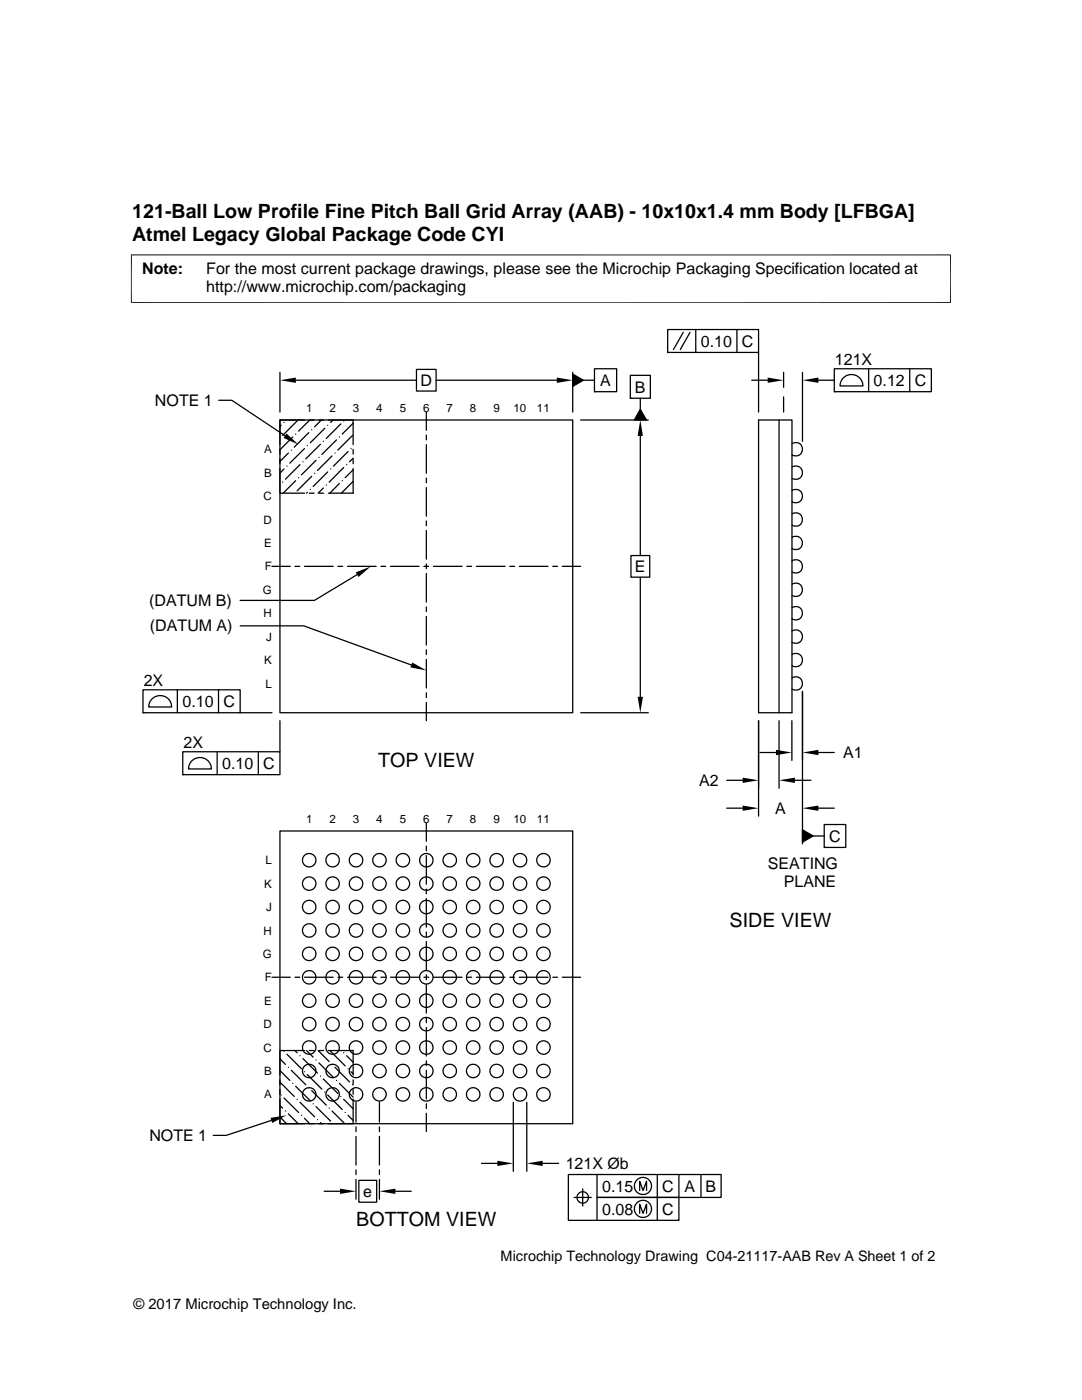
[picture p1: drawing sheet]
<svg xmlns="http://www.w3.org/2000/svg" width="216mm" height="279mm" viewBox="0 0 216 279" stroke-linecap="round" stroke-linejoin="round" font-family="sans-serif">
<g fill="none" stroke="#000" stroke-width=".25">
<path d="M43.6 79.9h2.6l10.7 7.1M55.9 74.3v7.9M59 75.9h24.1M83.1 73.7h3.9v4.3h-3.9zM87 75.9h24.1M114.3 74.7l2.1 1.2-2.1 1.2zM114.3 74.3v7.9M116.4 75.9h2.2M118.6 73.6h4.4v4.6h-4.4zM118.6 78.2h.1M125.8 74.9h4v4.6h-4zM125.8 79.5h.1"/>
<path d="M127.8 79.5v2.2M133.2 65.8h18.2v4.5h-18.2zM133.2 70.3h.1M136.3 66.3l-1.9 3.5M137.7 66.3l-2 3.5M138.8 65.8v4.5M147 65.8v4.5M150 75.9h3.2M151.4 70.3v11.9M156.4 74.3v3M156.4 79.2v3M160.1 74.3v13.8"/>
<path d="M163.3 75.9h3.2M166.5 73.6h19.3v4.6h-19.3zM166.5 78.2h.1M168.4 75.3a2.29 2.29 0 0 1 2.4-.4 2.29 2.29 0 0 1 1.4 2.1h-4.6l.3-1.1zM173.3 73.6v4.6M181.5 73.6v4.6M55.9 93.5v4.9h4.9M55.9 89.7v.9M55.9 91.6v.9M55.9 83.8h58.4v58.4h-58.4zM55.9 83.8h.1M56.1 84.9l-.2 .2"/>
<path d="M56.4 96.2h.1M56.7 93.6l-.8 .8M56.7 84.3h.1M57.3 93h.1M57.6 90.4l-1.7 1.7M58.1 89.8h.1M58.4 87.2l-2.5 2.6M59 95.9l-2.5 2.5M59 86.6h.1M59.3 84l-2.9 2.9M59.6 95.3h.1M59.9 92.7l-2.9 2.9"/>
<path d="M60.5 92.2h.1M60.7 89.5l-2.9 2.9M60.8 83.8h-4.9v4.9M61.3 98.3l-.1 .1M61.3 89h.1M61.6 86.3l-2.9 2.9M61.7 83.8h1M61.7 98.4h1M61.8 83.8l-2.2 2.2M61.9 97.7h.1M62.2 95.1l-2.9 2.9M62.2 85.8h.1"/>
<path d="M62.8 94.5h.1M63.1 91.9l-2.9 2.9M63.6 83.8h1M63.6 98.4h1M63.6 91.3h.1M63.9 88.7l-2.9 2.9M64.1 83.8l-1.3 1.4M64.5 97.4l-1 1M64.5 88.1h.1M64.8 85.5l-2.9 2.9M65.1 96.8h.1M65.4 94.2l-2.9 2.9"/>
<path d="M65.4 84.9h.1M65.5 83.8h5v4.9M66 93.6h.1M66.3 91l-2.9 2.9M66.5 83.8l-.5 .5M66.8 90.4h.1M67.1 87.8l-2.9 2.9M67.7 96.5l-1.9 1.9M67.7 87.2h.1M68 84.6l-2.9 2.9M68.3 95.9h.1M68.6 93.3l-2.9 2.9"/>
<path d="M68.6 84h.1M69.2 92.7h.1M69.4 90.1l-2.9 2.9M70 89.5h.1M70.3 86.9l-2.9 2.9M70.5 96.1l-2.4 2.3M70.5 89.7v.9M70.5 91.6v.9M70.5 93.5v4.9h-5M70.5 93.8l-1.6 1.5M70.5 91.4l-.8 .8M70.5 84.5l-2.2 2.1"/>
<path d="M85.1 82.2v3.7M85.1 86.8v1M85.1 88.7v5.7M85.1 95.4v1M85.1 97.3v5.7M115.9 83.8h13.4M127.8 87v23.9M127.8 81.7l1.2 2.1h-2.4zM151.4 83.8h6.6v58.4h-6.6zM155.4 83.8v58.4M158 97.9a1.34 1.34 0 0 1 2.1 1.1 1.34 1.34 0 0 1-2.1 1.1M158 93.2a1.34 1.34 0 0 1 2.1 1.1 1.34 1.34 0 0 1-2.1 1.1"/>
<path d="M158 88.5a1.34 1.34 0 0 1 2.1 1.2 1.34 1.34 0 0 1-2.1 1.1M54.3 113h3.6M58.9 113h.9M60.8 113h5.7M67.4 113h1M69.3 113h5.8M71.3 114.7l-8.6 5.1h-14.8M76 113h1M77.9 113h5.7M84.6 113h.9M85.1 104v.9M85.1 105.9v5.7"/>
<path d="M85.1 112.5v1M85.1 114.4v5.8M86.5 113h5.7M93.2 113h.9M95.1 113h5.7M101.7 113h1M103.6 113h5.7M110.3 113h1M112.2 113h3.7M125.9 110.9h3.7v4.3h-3.7zM127.8 115.2v23.9M158 116.6a1.34 1.34 0 0 1 2.1 1.1 1.34 1.34 0 0 1-2.1 1.1"/>
<path d="M158 111.9a1.33 1.33 0 0 1 2.1 1.1 1.33 1.33 0 0 1-2.1 1.1M158 107.3a1.34 1.34 0 0 1 2.1 1.1 1.34 1.34 0 0 1-2.1 1.1M158 102.6a1.34 1.34 0 0 1 2.1 1.1 1.34 1.34 0 0 1-2.1 1.1M28.5 137.7h19.4v4.5h-19.4zM30.4 139.4a2.29 2.29 0 0 1 2.5-.4 2.29 2.29 0 0 1 1.3 2.1h-4.5l.3-1.2zM35.4 137.7v4.5M43.6 137.7v4.5M47.9 124.9h12.7l21.5 7.8M85.1 121.1v1M85.1 123v5.7M85.1 129.7v.9M85.1 131.6v5.7"/>
<path d="M85.1 138.3v.9M158 135.3a1.34 1.34 0 0 1 2.1 1.1 1.34 1.34 0 0 1-2.1 1.1M158 130.6a1.34 1.34 0 0 1 2.1 1.1 1.34 1.34 0 0 1-2.1 1.1M158 125.9a1.34 1.34 0 0 1 2.1 1.2 1.34 1.34 0 0 1-2.1 1.1M158 121.3a1.34 1.34 0 0 1 2.1 1.1 1.34 1.34 0 0 1-2.1 1.1M160.1 138v30.4M28.5 142.2h.1M36.5 150h19.4v4.6h-19.4zM36.5 154.6h.1M38.4 151.7a2.28 2.28 0 0 1 2.4-.3 2.28 2.28 0 0 1 1.4 2.1h-4.6l.3-1.2zM43.3 150v4.6M47.9 142.2h6.4"/>
<path d="M51.5 150v4.6M55.9 143.8v6.2M85.1 140.2v3.6M115.9 142.2h13.4M145 155.7h3.2M151.4 143.8v19.1M151.7 150.2h3.1M155.4 143.8v13.5M158 143.8v8M158.6 155.7h3.2M163.3 150.2h3.2M55.9 165.8h58.4v58.5h-58.4z"/>
<path d="M85.1 164.3v3.6M85.1 168.8v1M85.1 170.8v5.7M85.1 177.4v1M85.1 179.3v5.7M145 161.3h3.2M160.1 165.6l2.1 1.2-2.1 1.3zM162.2 166.8h2.3M163.3 161.3h3.2M164.5 164.5h4.3v4.6h-4.3zM164.5 169.1h.1M54.3 195h3.6"/>
<path d="M58.9 195h.9M60.8 195h5.7M67.4 195h1M69.3 195h5.8M76 195h1M77.9 195h5.7M84.6 195h.9M85.1 186v.9M85.1 187.9v5.7M85.1 194.6v.9M85.1 196.5v5.7M86.5 195h5.7"/>
<path d="M93.2 195h.9M95.1 195h5.7M101.7 195h1M103.6 195h5.7M110.3 195h1M112.2 195h3.7M55.9 216l2.8 2.8M55.9 213.6l1.9 2M55.9 211.3l1.1 1.1M55.9 219.3v5h4.9M55.9 215.5v1M55.9 217.4v1"/>
<path d="M56.1 218.5h.1M56.7 219.1l2.9 2.9M56.7 209.8h.1M57.3 210.4l2.9 2.9M57.6 213h.1M58.1 213.6l2.9 2.9M58.4 216.2h.1M58.8 209.7l.5 .4M59 216.8l2.9 2.9M59.3 219.4h.1M59.9 220l2.9 2.9M59.9 210.7h.1"/>
<path d="M60.5 211.3l2.9 2.9M60.7 213.9h.1M60.8 209.7h-4.9v4.9M61.2 209.7l1.3 1.3M61.3 214.5l2.9 2.9M61.6 217.1h.1M61.7 209.7h1M62.2 217.7l2.9 2.9M63.1 211.6h.1M63.5 209.7l2.2 2.2M63.6 209.7h1M63.6 212.1l2.9 3"/>
<path d="M63.9 214.8h.1M64.5 215.3l2.9 2.9M64.8 218h.1M65.4 218.5l2.9 2.9M65.5 209.7h5M66 209.8l2.9 2.9M66.3 212.4h.1M66.8 213l2.9 2.9M67.1 215.6h.1M67.7 216.2l2.8 2.7M68 218.8h.1M68.6 219.4l1.9 1.9"/>
<path d="M68.6 210.1h.1M69.2 210.7l1.3 1.3M69.4 213.3h.1M70 213.9l.5 .4M70.3 216.5h.1M70.4 209.7l.1 4.9M70.5 219.3v5h-5M70.5 215.5v1M70.5 217.4v1M71 220v3.9M75.7 220v3.9M85.1 203.1v1"/>
<path d="M85.1 205v5.8M85.1 211.7v1M85.1 213.6v5.7M102.4 220v13.8M105.1 220v13.8M54.1 223.6l-9 3h-2.6M55.9 224.3h.1M55.9 222.9l1.3 1.4M55.9 220.6l.5 .5M57 221.7h.1M57.6 222.3l1.9 2M60.2 222.6h.1"/>
<path d="M60.7 223.2l1.1 1.1M61.7 224.3h1M62.5 220.3h.1M63.1 220.9l2.9 2.9M63.4 223.5h.1M63.6 224.3h1M63.9 224l.2 .3M64.7 237.7h3.2M65.7 221.1h.1M66.3 221.7l2.5 2.6M68.9 222h.1M69.4 222.6l1.1 1"/>
<path d="M71 224.9v.9M71 226.8v5.7M71 233.5v.9M71 235.4v3.9M71.6 235.6h3.6v4.3h-3.6zM75.7 224.9v.9M75.7 226.8v5.7M75.7 233.5v.9M75.7 235.4v3.9M78.9 237.7h3.2M85.1 220.3v.9M85.1 222.2v3.6"/>
<path d="M96.1 232.2h3.2M108.3 232.2h3.2M114.6 239h3.4M116.3 237.3v3.4M119.1 234.4v4.6h16.4v4.5h-22.1v-9.1h30.5v4.6h-24.8v4.5M127.6 237.6v-1.8l.7 1.8 .7-1.8v1.8M131.1 234.4v9.1M135.5 234.4v4.6M139.9 234.4v4.6M127.6 242.1v-1.8l.7 1.8 .7-1.8v1.8"/>
<circle cx="61.7" cy="176.3" r="1.34"/>
<circle cx="61.7" cy="171.7" r="1.34"/>
<circle cx="66.4" cy="176.3" r="1.34"/>
<circle cx="66.4" cy="171.7" r="1.34"/>
<circle cx="71" cy="176.3" r="1.34"/>
<circle cx="71" cy="171.7" r="1.34"/>
<circle cx="75.7" cy="176.3" r="1.34"/>
<circle cx="75.7" cy="171.7" r="1.34"/>
<circle cx="80.4" cy="176.3" r="1.35"/>
<circle cx="80.4" cy="171.7" r="1.34"/>
<circle cx="85.1" cy="176.3" r="1.34"/>
<circle cx="85.1" cy="171.7" r="1.34"/>
<circle cx="89.7" cy="176.3" r="1.34"/>
<circle cx="89.7" cy="171.7" r="1.34"/>
<circle cx="94.4" cy="176.3" r="1.34"/>
<circle cx="94.4" cy="171.7" r="1.34"/>
<circle cx="99.1" cy="176.3" r="1.34"/>
<circle cx="99.1" cy="171.7" r="1.34"/>
<circle cx="103.8" cy="176.3" r="1.34"/>
<circle cx="103.8" cy="171.7" r="1.34"/>
<circle cx="108.4" cy="176.3" r="1.34"/>
<circle cx="108.4" cy="171.7" r="1.34"/>
<circle cx="61.7" cy="181" r="1.35"/>
<circle cx="61.7" cy="199.7" r="1.34"/>
<circle cx="61.7" cy="185.7" r="1.34"/>
<circle cx="61.7" cy="195" r="1.34"/>
<circle cx="61.7" cy="190.4" r="1.34"/>
<circle cx="66.4" cy="181" r="1.35"/>
<circle cx="66.4" cy="199.7" r="1.34"/>
<circle cx="66.4" cy="185.7" r="1.34"/>
<circle cx="66.4" cy="195" r="1.34"/>
<circle cx="66.4" cy="190.4" r="1.34"/>
<circle cx="71" cy="181" r="1.34"/>
<circle cx="71" cy="199.7" r="1.34"/>
<circle cx="71" cy="185.7" r="1.34"/>
<circle cx="71" cy="195" r="1.34"/>
<circle cx="71" cy="190.4" r="1.34"/>
<circle cx="75.7" cy="181" r="1.34"/>
<circle cx="75.7" cy="199.7" r="1.34"/>
<circle cx="75.7" cy="185.7" r="1.34"/>
<circle cx="75.7" cy="195" r="1.34"/>
<circle cx="75.7" cy="190.4" r="1.34"/>
<circle cx="80.4" cy="181" r="1.35"/>
<circle cx="80.4" cy="199.7" r="1.35"/>
<circle cx="80.4" cy="185.7" r="1.34"/>
<circle cx="80.4" cy="195" r="1.34"/>
<circle cx="80.4" cy="190.4" r="1.34"/>
<circle cx="85.1" cy="181" r="1.34"/>
<circle cx="85.1" cy="185.7" r="1.34"/>
<circle cx="85.1" cy="199.7" r="1.34"/>
<circle cx="85.1" cy="195" r="1.34"/>
<circle cx="85.1" cy="190.4" r="1.34"/>
<circle cx="89.7" cy="181" r="1.34"/>
<circle cx="89.7" cy="199.7" r="1.34"/>
<circle cx="89.7" cy="185.7" r="1.34"/>
<circle cx="89.7" cy="195" r="1.34"/>
<circle cx="89.7" cy="190.4" r="1.34"/>
<circle cx="94.4" cy="181" r="1.34"/>
<circle cx="94.4" cy="199.7" r="1.34"/>
<circle cx="94.4" cy="185.7" r="1.34"/>
<circle cx="94.4" cy="195" r="1.34"/>
<circle cx="94.4" cy="190.4" r="1.34"/>
<circle cx="99.1" cy="181" r="1.35"/>
<circle cx="99.1" cy="199.7" r="1.34"/>
<circle cx="99.1" cy="185.7" r="1.34"/>
<circle cx="99.1" cy="195" r="1.34"/>
<circle cx="99.1" cy="190.4" r="1.34"/>
<circle cx="103.8" cy="181" r="1.35"/>
<circle cx="103.8" cy="199.7" r="1.34"/>
<circle cx="103.8" cy="185.7" r="1.34"/>
<circle cx="103.8" cy="195" r="1.34"/>
<circle cx="103.8" cy="190.4" r="1.34"/>
<circle cx="108.4" cy="181" r="1.34"/>
<circle cx="108.4" cy="199.7" r="1.34"/>
<circle cx="108.4" cy="185.7" r="1.34"/>
<circle cx="108.4" cy="195" r="1.34"/>
<circle cx="108.4" cy="190.4" r="1.34"/>
<circle cx="61.7" cy="204.4" r="1.35"/>
<circle cx="61.7" cy="209.1" r="1.34"/>
<circle cx="61.7" cy="218.4" r="1.34"/>
<circle cx="61.7" cy="213.7" r="1.34"/>
<circle cx="66.4" cy="204.4" r="1.35"/>
<circle cx="66.4" cy="209.1" r="1.34"/>
<circle cx="66.4" cy="218.4" r="1.34"/>
<circle cx="66.4" cy="213.7" r="1.34"/>
<circle cx="71" cy="204.4" r="1.34"/>
<circle cx="71" cy="209.1" r="1.34"/>
<circle cx="71" cy="218.4" r="1.34"/>
<circle cx="71" cy="213.7" r="1.34"/>
<circle cx="75.7" cy="204.4" r="1.34"/>
<circle cx="75.7" cy="209.1" r="1.34"/>
<circle cx="75.7" cy="218.4" r="1.34"/>
<circle cx="75.7" cy="213.7" r="1.34"/>
<circle cx="80.4" cy="204.4" r="1.35"/>
<circle cx="80.4" cy="209.1" r="1.34"/>
<circle cx="80.4" cy="218.4" r="1.34"/>
<circle cx="80.4" cy="213.7" r="1.34"/>
<circle cx="85.1" cy="204.4" r="1.34"/>
<circle cx="85.1" cy="209.1" r="1.34"/>
<circle cx="85.1" cy="218.4" r="1.34"/>
<circle cx="85.1" cy="213.7" r="1.34"/>
<circle cx="89.7" cy="204.4" r="1.34"/>
<circle cx="89.7" cy="209.1" r="1.34"/>
<circle cx="89.7" cy="218.4" r="1.34"/>
<circle cx="89.7" cy="213.7" r="1.34"/>
<circle cx="94.4" cy="204.4" r="1.34"/>
<circle cx="94.4" cy="209.1" r="1.34"/>
<circle cx="94.4" cy="218.4" r="1.34"/>
<circle cx="94.4" cy="213.7" r="1.34"/>
<circle cx="99.1" cy="204.4" r="1.35"/>
<circle cx="99.1" cy="209.1" r="1.34"/>
<circle cx="99.1" cy="218.4" r="1.34"/>
<circle cx="99.1" cy="213.7" r="1.34"/>
<circle cx="103.8" cy="204.4" r="1.35"/>
<circle cx="103.8" cy="209.1" r="1.34"/>
<circle cx="103.8" cy="218.4" r="1.34"/>
<circle cx="103.8" cy="213.7" r="1.34"/>
<circle cx="108.4" cy="204.4" r="1.34"/>
<circle cx="108.4" cy="209.1" r="1.34"/>
<circle cx="108.4" cy="218.4" r="1.34"/>
<circle cx="108.4" cy="213.7" r="1.34"/>
<circle cx="116.3" cy="239" r="1.14"/>
<circle cx="128.3" cy="236.7" r="1.71"/>
<circle cx="128.3" cy="241.3" r="1.71"/>
</g>
<g fill="#000">
<path d="M55.9 75.9l3.1-.5v1zM111.1 75.4l3.2 .5-3.2 .5zM114.3 74.7l2.1 1.2-2.1 1.2zM153.2 75.4l3.2 .5-3.2 .5zM160.1 75.9l3.2-.5v1zM57.2 86.5l2.3 2.2-2.9-1.3zM127.8 83.8l.5 3.2h-1.1zM127.8 81.7l1.2 2.1h-2.4zM71 114.2l3-1.1-2.5 2zM82.3 132.2l2.8 1.6-3.2-.6zM127.2 139.1h1.1l-.5 3.1zM148.2 155.2l3.2 .5-3.2 .6z"/>
<path d="M154.8 149.6l3.2 .6-3.2 .5zM155.4 155.7l3.2-.5v1.1zM160.1 150.2l3.2-.6v1.1zM148.2 160.8l3.2 .5-3.2 .5zM160.1 165.6l2.1 1.2-2.1 1.3zM160.1 161.3l3.2-.5v1zM54 223.1l3.2-.5-2.9 1.5zM67.9 237.2l3.1 .5-3.1 .6zM75.7 237.7l3.2-.5v1.1zM99.3 231.6l3.1 .6-3.1 .5zM105.1 232.2l3.2-.6v1.1z"/>
</g>
<path d="M26.1 50.9h163.7M26.2 50.8v9.7M189.7 50.8v9.7M26.1 60.4h163.7" fill="none" stroke="#000" stroke-width=".2"/>
<g font-size="3.9">
<text x="26.4" y="43.5">121-Ball Low Profile Fine Pitch Ball Grid Array (AAB) - 10x10x1.4 mm Body [LFBGA]</text>
<text x="26.4" y="48">Atmel Legacy Global Package Code CYI</text>
<text x="75.4" y="153.2">TOP VIEW</text>
<text x="145.6" y="184.9">SIDE VIEW</text>
<text x="71.1" y="244.7">BOTTOM VIEW</text>
</g>
<g font-size="3.2">
<text x="28.4" y="54.6">Note:</text>
<text x="41.1" y="58.3">http://www.microchip.com/packaging</text>
<text x="41.1" y="54.6">For the most current package drawings, please see the Microchip Packaging Specification located at</text>
<text x="139.8" y="69.2">0.10</text>
<text x="148" y="69.2">C</text>
<text x="83.9" y="77">D</text>
<text x="119.8" y="77">A</text>
<text x="166.6" y="72.8">121X</text>
<text x="174.3" y="77">0.12</text>
<text x="182.5" y="77">C</text>
<text x="30.9" y="81">NOTE 1</text>
<text x="126.7" y="78.3">B</text>
<text x="126.7" y="114.2">E</text>
<text x="29.8" y="121">(DATUM B)</text>
<text x="29.9" y="126">(DATUM A)</text>
<text x="28.7" y="136.9">2X</text>
<text x="36.4" y="141.1">0.10</text>
<text x="44.6" y="141.1">C</text>
<text x="36.6" y="149.2">2X</text>
<text x="44.3" y="153.4">0.10</text>
<text x="52.5" y="153.5">C</text>
<text x="168.3" y="151.3">A1</text>
<text x="139.5" y="156.9">A2</text>
<text x="154.7" y="162.4">A</text>
<text x="165.4" y="168">C</text>
<text x="153.2" y="173.4">SEATING</text>
<text x="156.4" y="177.1">PLANE</text>
<text x="29.8" y="227.8">NOTE 1</text>
<text x="112.9" y="233.3">121X Øb</text>
<text x="72.5" y="238.9">e</text>
<text x="120.1" y="237.8">0.15</text>
<text x="132.1" y="237.8">C</text>
<text x="136.6" y="237.8">A</text>
<text x="140.8" y="237.8">B</text>
<text x="120.1" y="242.4">0.08</text>
<text x="132.1" y="242.4">C</text>
</g>
<g font-size="2.9">
<text x="99.9" y="251.7">Microchip Technology Drawing C04-21117-AAB Rev A Sheet 1 of 2</text>
<text x="26.6" y="261.3">© 2017 Microchip Technology Inc.</text>
</g>
<g font-size="2.3">
<text x="61.1" y="82.2">1</text>
<text x="65.7" y="82.2">2</text>
<text x="70.4" y="82.2">3</text>
<text x="75.1" y="82.2">4</text>
<text x="79.8" y="82.2">5</text>
<text x="84.4" y="82.2">6</text>
<text x="89.1" y="82.2">7</text>
<text x="93.8" y="82.2">8</text>
<text x="98.4" y="82.2">9</text>
<text x="102.5" y="82.2">10</text>
<text x="107.1" y="82.2">11</text>
<text x="52.7" y="95.2">B</text>
<text x="52.7" y="90.5">A</text>
<text x="52.6" y="99.8">C</text>
<text x="52.6" y="104.5">D</text>
<text x="52.7" y="109.2">E</text>
<text x="52.9" y="113.9">F</text>
<text x="52.5" y="118.5">G</text>
<text x="52.6" y="123.2">H</text>
<text x="53.1" y="127.9">J</text>
<text x="52.7" y="132.5">K</text>
<text x="53" y="137.2">L</text>
<text x="61.1" y="164.3">1</text>
<text x="65.7" y="164.3">2</text>
<text x="70.4" y="164.3">3</text>
<text x="75.1" y="164.3">4</text>
<text x="79.8" y="164.3">5</text>
<text x="84.4" y="164.3">6</text>
<text x="89.1" y="164.3">7</text>
<text x="93.8" y="164.3">8</text>
<text x="98.4" y="164.3">9</text>
<text x="102.5" y="164.3">10</text>
<text x="107.1" y="164.3">11</text>
<text x="53" y="172.5">L</text>
<text x="52.7" y="177.2">K</text>
<text x="53.1" y="181.8">J</text>
<text x="52.5" y="191.2">G</text>
<text x="52.6" y="186.5">H</text>
<text x="52.9" y="195.9">F</text>
<text x="52.7" y="200.5">E</text>
<text x="52.6" y="205.2">D</text>
<text x="52.6" y="209.9">C</text>
<text x="52.7" y="214.6">B</text>
<text x="52.7" y="219.2">A</text>
</g>
</svg>
